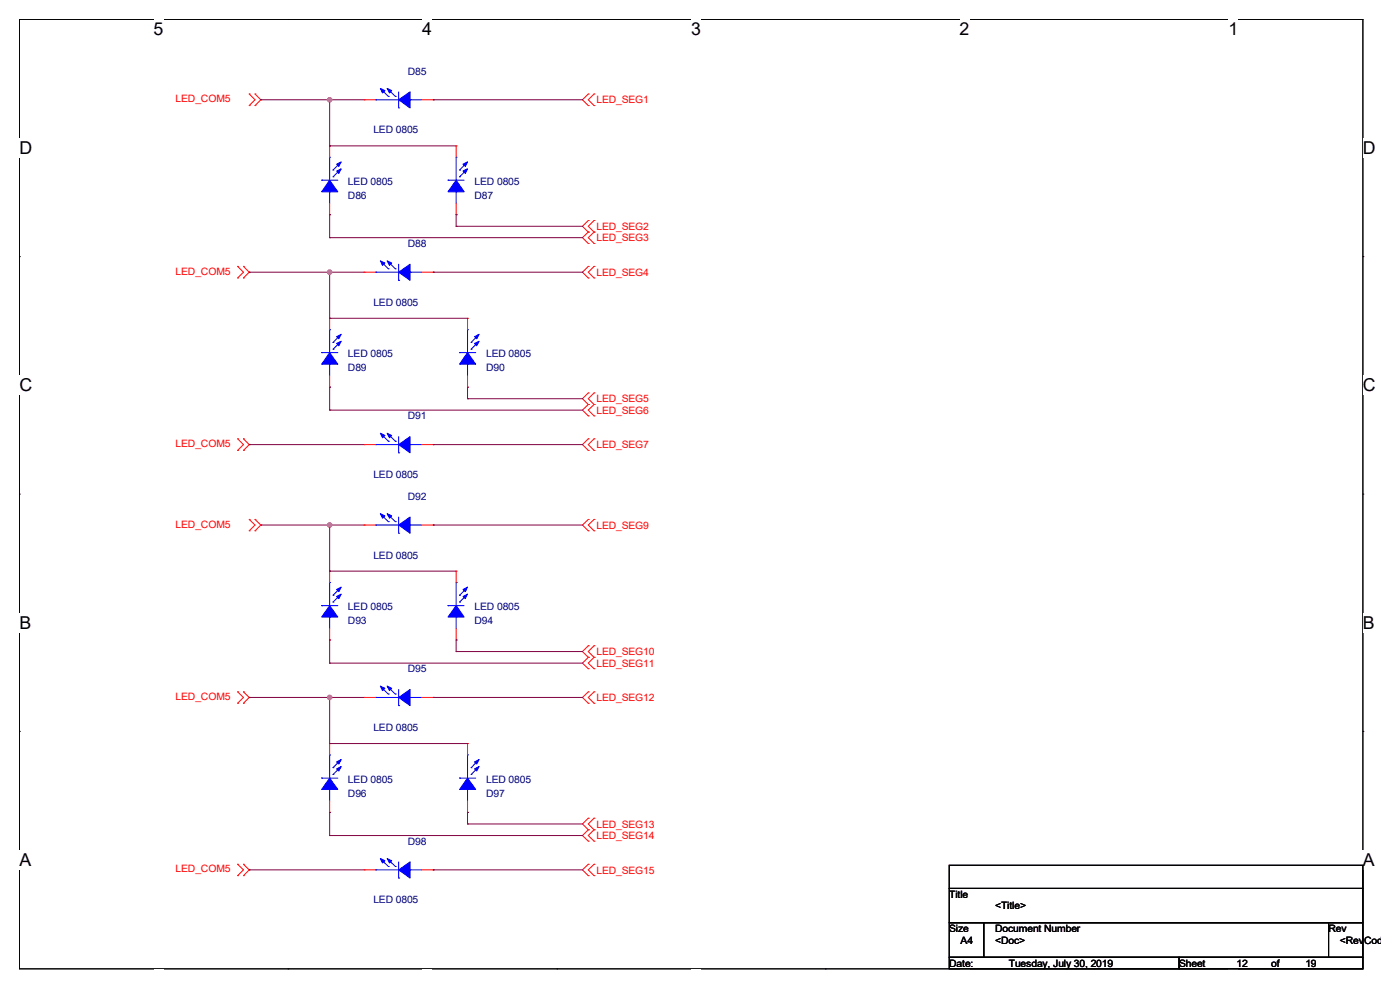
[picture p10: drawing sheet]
<svg xmlns="http://www.w3.org/2000/svg" width="297mm" height="210mm" viewBox="0 0 297 210" stroke-linecap="round" stroke-linejoin="round" font-family="sans-serif">
<path d="M4.1 4.1h285v201.4h-285z" fill="none" stroke="#000" stroke-width=".21"/>
<g fill="#fff">
<path d="M32.6 4.1h2.1v4.2h-2.1z"/>
<path d="M32.6 205.5h2.1v.4h-2.1z"/>
</g>
<path d="M61.1 4.1h.1M61.1 205.5h.1" fill="none" stroke="#000" stroke-width=".21"/>
<g fill="#fff">
<path d="M89.6 4.1h2.1v4.2h-2.1z"/>
<path d="M89.6 205.5h2.1v.4h-2.1z"/>
</g>
<path d="M118.1 4.1h.1M118.1 205.5h.1" fill="none" stroke="#000" stroke-width=".21"/>
<g fill="#fff">
<path d="M146.6 4.1h2.1v4.2h-2.1z"/>
<path d="M146.6 205.5h2.1v.4h-2.1z"/>
</g>
<path d="M175.1 4.1h.1M175.1 205.5h.1" fill="none" stroke="#000" stroke-width=".21"/>
<g fill="#fff">
<path d="M203.6 4.1h2.1v4.2h-2.1z"/>
<path d="M203.6 205.5h2.1v.4h-2.1z"/>
</g>
<path d="M232.1 4.1h.1M232.1 205.5h.1" fill="none" stroke="#000" stroke-width=".21"/>
<g fill="#fff">
<path d="M260.6 4.1h2.1v4.2h-2.1z"/>
<path d="M260.6 205.5h2.1v.4h-2.1z"/>
<path d="M4.1 29.3h2.8v4.2h-2.8z"/>
<path d="M289.1 29.3h2.8v4.2h-2.8z"/>
<path d="M4.1 79.6h2.8v4.2h-2.8z"/>
<path d="M289.1 79.6h2.8v4.2h-2.8z"/>
</g>
<path d="M4.1 54.4h.1M289.1 54.4h.1" fill="none" stroke="#000" stroke-width=".21"/>
<g fill="#fff">
<path d="M4.1 130h2.5v4.2h-2.5z"/>
<path d="M289.1 130h2.6v4.2h-2.6z"/>
</g>
<path d="M4.1 104.8h.1M289.1 104.8h.1" fill="none" stroke="#000" stroke-width=".21"/>
<g fill="#fff">
<path d="M4.1 180.3h2.6v4.2h-2.6z"/>
<path d="M289.1 180.3h2.6v4.2h-2.6z"/>
</g>
<path d="M4.1 155.2h.1M289.1 155.2h.1M201.4 183.6h87.7v4.9h-87.7zM201.4 188.5h87.7v7.2h-87.7zM201.4 195.7h7.3v7.4h-7.3zM208.7 195.7h73.2v7.4h-73.2zM281.9 195.7h7.2v7.4h-7.2zM201.4 203.1h48.7v2.4h-48.7zM250.1 203.1h39v2.4h-39z" fill="none" stroke="#000" stroke-width=".21"/>
<g fill="none" stroke="#f00" stroke-width=".21">
<path d="M52.9 19.9h.1M52.9 19.9l1.2 1.3-1.2 1.2M54.1 19.9h.1M54.1 19.9l1.2 1.3-1.2 1.2M124.8 19.9h.1M124.8 19.9l-1.2 1.3 1.2 1.2M126 19.9h.1M126 19.9l-1.2 1.3 1.2 1.2M52.9 22.4h.1M54.1 22.4h.1M69.9 30.9h.1M69.9 30.9v2.5"/>
<path d="M77.3 21.2h.1M77.3 21.2h2.4M89.5 21.2h2.4M91.9 21.2h.1M96.8 30.9h.1M96.8 30.9v2.5M124.8 22.4h.1M126 22.4h.1M50.4 56.5h.1M50.4 59h.1M50.4 56.5l1.2 1.2-1.2 1.3M51.6 59h.1"/>
<path d="M51.6 56.5h.1M51.6 56.5l1.3 1.2-1.3 1.3M69.9 45.6h.1M69.9 43.1v2.5M77.3 57.7h.1M77.3 57.7h2.4M89.5 57.7h2.4M91.9 57.7h.1M96.8 45.6h.1M96.8 43.1v2.5M124.8 46.8h.1M124.8 49.2h.1"/>
<path d="M124.8 51.6h.1M124.8 56.5h.1M124.8 59h.1M124.8 46.8l-1.2 1.2 1.2 1.2M124.8 49.2l-1.2 1.2 1.2 1.2M124.8 56.5l-1.2 1.2 1.2 1.3M126 49.2h.1M126 46.8h.1M126 51.6h.1M126 59h.1M126 56.5h.1M126 46.8l-1.2 1.2 1.2 1.2"/>
<path d="M126 49.2l-1.2 1.2 1.2 1.2M126 56.5l-1.2 1.2 1.2 1.3M69.9 67.5h.1M69.9 67.5v2.4M69.9 79.7v2.4M99.2 67.5h.1M99.2 67.5v2.4M99.2 79.7v2.4M50.4 93.1h.1M50.4 95.5h.1M50.4 93.1l1.2 1.2-1.2 1.2M51.6 95.5h.1"/>
<path d="M51.6 93.1h.1M51.6 93.1l1.3 1.2-1.3 1.2M69.9 82.1h.1M77.3 94.3h.1M77.3 94.3h2.4M89.5 94.3h2.4M91.9 94.3h.1M99.2 82.1h.1M124.8 83.4h.1M124.8 85.8h.1M124.8 88.2h.1M124.8 93.1h.1"/>
<path d="M124.8 95.5h.1M124.8 83.4l-1.2 1.2 1.2 1.2M124.8 85.8l-1.2 1.2 1.2 1.2M124.8 93.1l-1.2 1.2 1.2 1.2M126 85.8h.1M126 83.4h.1M126 88.2h.1M126 95.5h.1M126 93.1h.1M126 83.4l-1.2 1.2 1.2 1.2M126 85.8l-1.2 1.2 1.2 1.2M126 93.1l-1.2 1.2 1.2 1.2"/>
<path d="M52.9 110.2h.1M52.9 112.6h.1M52.9 110.2l1.2 1.2-1.2 1.2M54.1 112.6h.1M54.1 110.2h.1M54.1 110.2l1.2 1.2-1.2 1.2M77.3 111.4h.1M77.3 111.4h2.4M89.5 111.4h2.4M91.9 111.4h.1M124.8 110.2h.1M124.8 112.6h.1"/>
<path d="M124.8 110.2l-1.2 1.2 1.2 1.2M126 112.6h.1M126 110.2h.1M126 110.2l-1.2 1.2 1.2 1.2M69.9 135.8h.1M69.9 121.2h.1M69.9 121.2v2.4M69.9 133.3v2.5M96.8 135.8h.1M96.8 121.2h.1M96.8 121.2v2.4M96.8 133.3v2.5"/>
<path d="M124.8 137h.1M124.8 139.4h.1M124.8 137l-1.2 1.2 1.2 1.2M124.8 139.4l-1.2 1.3 1.2 1.2M126 139.4h.1M126 137h.1M126 137l-1.2 1.2 1.2 1.2M126 139.4l-1.2 1.3 1.2 1.2M50.4 146.8h.1M50.4 149.2h.1M50.4 146.8l1.2 1.2-1.2 1.2M51.6 149.2h.1"/>
<path d="M51.6 146.8h.1M51.6 146.8l1.3 1.2-1.3 1.2M69.9 157.7h.1M69.9 157.7v2.4M77.3 148h.1M77.3 148h2.4M89.5 148h2.4M91.9 148h.1M99.2 157.7h.1M99.2 157.7v2.4M124.8 141.9h.1M124.8 146.8h.1"/>
<path d="M124.8 149.2h.1M124.8 146.8l-1.2 1.2 1.2 1.2M126 141.9h.1M126 149.2h.1M126 146.8h.1M126 146.8l-1.2 1.2 1.2 1.2M69.9 172.3h.1M69.9 169.9v2.4M99.2 172.3h.1M99.2 169.9v2.4M124.8 173.6h.1M124.8 176h.1"/>
<path d="M124.8 178.4h.1M124.8 173.6l-1.2 1.2 1.2 1.2M124.8 176l-1.2 1.2 1.2 1.2M126 176h.1M126 173.6h.1M126 178.4h.1M126 173.6l-1.2 1.2 1.2 1.2M126 176l-1.2 1.2 1.2 1.2M50.4 183.3h.1M50.4 185.8h.1M50.4 183.3l1.2 1.2-1.2 1.3M51.6 185.8h.1"/>
<path d="M51.6 183.3h.1M51.6 183.3l1.3 1.2-1.3 1.3M77.3 184.5h.1M77.3 184.5h2.4M89.5 184.5h2.4M91.9 184.5h.1M124.8 183.3h.1M124.8 185.8h.1M124.8 183.3l-1.2 1.2 1.2 1.3M126 185.8h.1M126 183.3h.1M126 183.3l-1.2 1.2 1.2 1.3"/>
</g>
<g fill="none" stroke="#00f" stroke-width=".21">
<path d="M80.9 19l1.5 1.4M82.4 19l1.5 1.4M84.6 19.5v3.4M68.2 38.2h.1M68.2 38.2h3.5M69.9 33.4h.1M69.9 33.4v4.8M70.7 37.5h.1M70.7 36.1h.1M72.1 36.1l-1.4 1.4M72.1 34.6l-1.4 1.5M79.7 21.2h.1"/>
<path d="M79.7 21.2h4.9M82.4 20.4h.1M83.9 20.4h.1M84.6 22.9h.1M87 21.2h.1M87 21.2h2.5M95 38.2h.1M95 38.2h3.5M96.8 33.4h.1M96.8 33.4v4.8M97.5 37.5h.1M97.5 36.1h.1"/>
<path d="M99 36.1l-1.5 1.4M99 34.6l-1.5 1.5M69.9 40.7h.1M69.9 40.7v2.4M79.7 57.7h.1M79.7 57.7h4.9M80.9 55.5l1.5 1.5M82.4 57h.1M82.4 55.5l1.5 1.5M83.9 57h.1M84.6 59.5h.1M84.6 56v3.5"/>
<path d="M87 57.7h.1M87 57.7h2.5M96.8 40.7h.1M96.8 40.7v2.4M68.2 74.8h.1M68.2 74.8h3.5M69.9 77.3h.1M69.9 69.9h.1M69.9 69.9v4.9M69.9 77.3v2.4M70.7 74.1h.1M70.7 72.6h.1"/>
<path d="M72.1 72.6l-1.4 1.5M72.1 71.2l-1.4 1.4M97.5 74.8h.1M97.5 74.8h3.4M99.2 77.3h.1M99.2 69.9h.1M99.2 69.9v4.9M99.2 77.3v2.4M99.9 74.1h.1M99.9 72.6h.1M101.4 72.6l-1.5 1.5M101.4 71.2l-1.5 1.4"/>
<path d="M79.7 94.3h.1M79.7 94.3h4.9M80.9 92.1l1.5 1.5M82.4 93.6h.1M82.4 92.1l1.5 1.5M83.9 93.6h.1M84.6 96.1h.1M84.6 92.6v3.5M87 94.3h.1M87 94.3h2.5M79.7 111.4h.1M79.7 111.4h4.9"/>
<path d="M80.9 109.2l1.5 1.5M82.4 110.7h.1M82.4 109.2l1.5 1.5M83.9 110.7h.1M84.6 113.1h.1M84.6 109.7v3.4M87 111.4h.1M87 111.4h2.5M68.2 128.5h.1M68.2 128.5h3.5M69.9 130.9h.1M69.9 123.6h.1"/>
<path d="M69.9 123.6v4.9M69.9 130.9v2.4M70.7 127.7h.1M70.7 126.3h.1M72.1 126.3l-1.4 1.4M72.1 124.8l-1.4 1.5M95 128.5h.1M95 128.5h3.5M96.8 130.9h.1M96.8 123.6h.1M96.8 123.6v4.9M96.8 130.9v2.4"/>
<path d="M97.5 127.7h.1M97.5 126.3h.1M99 126.3l-1.5 1.4M99 124.8l-1.5 1.5M79.7 148h.1M79.7 148h4.9M80.9 145.8l1.5 1.4M82.4 147.2h.1M82.4 145.8l1.5 1.4M83.9 147.2h.1M84.6 149.7h.1M84.6 146.3v3.4"/>
<path d="M87 148h.1M87 148h2.5M68.2 165.1h.1M68.2 165.1h3.5M69.9 167.5h.1M69.9 160.1h.1M69.9 160.1v5M69.9 167.5v2.4M70.7 164.3h.1M70.7 162.9h.1M72.1 162.9l-1.4 1.4M72.1 161.4l-1.4 1.5"/>
<path d="M97.5 165.1h.1M97.5 165.1h3.4M99.2 167.5h.1M99.2 160.1h.1M99.2 160.1v5M99.2 167.5v2.4M99.9 164.3h.1M99.9 162.9h.1M101.4 162.9l-1.5 1.4M101.4 161.4l-1.5 1.5M79.7 184.5h.1M79.7 184.5h4.9"/>
<path d="M80.9 182.4l1.5 1.4M82.4 183.8h.1M82.4 182.4l1.5 1.4M83.9 183.8h.1M84.6 186.3h.1M84.6 182.8v3.5M87 184.5h.1M87 184.5h2.5"/>
</g>
<g fill="#00f" stroke="#00f" stroke-width=".21">
<path d="M99.2 74.8l1.7 2.5h-3.4z" fill-rule="evenodd"/>
<path d="M100.7 71.4l.9-.5-.5 1z" fill-rule="evenodd"/>
<path d="M100.7 72.9l.9-.5-.5 1z" fill-rule="evenodd"/>
<path d="M84.6 21.2l2.4-1.7v3.4z" fill-rule="evenodd"/>
<path d="M80.7 18.8l1 .4-.5 .5z" fill-rule="evenodd"/>
<path d="M82.1 18.8l1 .4-.5 .5z" fill-rule="evenodd"/>
<path d="M69.9 38.2l1.8 2.5h-3.5z" fill-rule="evenodd"/>
<path d="M71.4 34.8l1-.5-.5 1z" fill-rule="evenodd"/>
<path d="M71.4 36.3l1-.5-.5 1z" fill-rule="evenodd"/>
<path d="M69.9 74.8l1.8 2.5h-3.5z" fill-rule="evenodd"/>
<path d="M71.4 71.4l1-.5-.5 1z" fill-rule="evenodd"/>
<path d="M71.4 72.9l1-.5-.5 1z" fill-rule="evenodd"/>
<path d="M99.2 165.1l1.7 2.4h-3.4z" fill-rule="evenodd"/>
<path d="M100.7 161.6l.9-.5-.5 1z" fill-rule="evenodd"/>
<path d="M100.7 163.1l.9-.5-.5 1z" fill-rule="evenodd"/>
<path d="M84.6 184.5l2.4-1.7v3.5z" fill-rule="evenodd"/>
<path d="M80.7 182.1l1 .5-.5 .5z" fill-rule="evenodd"/>
<path d="M82.1 182.1l1 .5-.5 .5z" fill-rule="evenodd"/>
<path d="M96.8 38.2l1.7 2.5h-3.5z" fill-rule="evenodd"/>
<path d="M98.2 34.8l1-.5-.5 1z" fill-rule="evenodd"/>
<path d="M98.2 36.3l1-.5-.5 1z" fill-rule="evenodd"/>
<path d="M84.6 148l2.4-1.7v3.4z" fill-rule="evenodd"/>
<path d="M80.7 145.5l1 .5-.5 .5z" fill-rule="evenodd"/>
<path d="M82.1 145.5l1 .5-.5 .5z" fill-rule="evenodd"/>
<path d="M69.9 128.5l1.8 2.4h-3.5z" fill-rule="evenodd"/>
<path d="M71.4 125.1l1-.6-.5 1z" fill-rule="evenodd"/>
<path d="M71.4 126.5l1-.5-.5 1z" fill-rule="evenodd"/>
<path d="M84.6 57.7l2.4-1.7v3.5z" fill-rule="evenodd"/>
<path d="M80.7 55.3l1 .5-.5 .5z" fill-rule="evenodd"/>
<path d="M82.1 55.3l1 .5-.5 .5z" fill-rule="evenodd"/>
<path d="M84.6 111.4l2.4-1.7v3.4z" fill-rule="evenodd"/>
<path d="M80.7 109l1 .4-.5 .5z" fill-rule="evenodd"/>
<path d="M82.1 109l1 .4-.5 .5z" fill-rule="evenodd"/>
<path d="M84.6 94.3l2.4-1.7v3.5z" fill-rule="evenodd"/>
<path d="M80.7 91.9l1 .5-.5 .5z" fill-rule="evenodd"/>
<path d="M82.1 91.9l1 .5-.5 .5z" fill-rule="evenodd"/>
<path d="M96.8 128.5l1.7 2.4h-3.5z" fill-rule="evenodd"/>
<path d="M98.2 125.1l1-.6-.5 1z" fill-rule="evenodd"/>
<path d="M98.2 126.5l1-.5-.5 1z" fill-rule="evenodd"/>
<path d="M69.9 165.1l1.8 2.4h-3.5z" fill-rule="evenodd"/>
<path d="M71.4 161.6l1-.5-.5 1z" fill-rule="evenodd"/>
<path d="M71.4 163.1l1-.5-.5 1z" fill-rule="evenodd"/>
</g>
<g fill="none" stroke="#800040" stroke-width=".21">
<path d="M55.3 21.2h.1M55.3 21.2h22M69.9 21.2h.1M69.9 30.9h.1M69.9 21.2v9.7M69.9 30.9h26.9M91.9 21.2h.1M91.9 21.2h31.7M52.9 57.7h.1M52.9 57.7h24.4M69.9 45.6h.1M69.9 50.4h.1"/>
<path d="M69.9 57.7h.1M69.9 45.6v4.8M69.9 57.7v9.8M69.9 50.4h53.7M91.9 57.7h.1M91.9 57.7h31.7M96.8 45.6h.1M96.8 48h.1M96.8 45.6v2.4M96.8 48h26.8M69.9 67.5h.1M69.9 67.5h29.3"/>
<path d="M52.9 94.3h.1M52.9 94.3h24.4M69.9 82.1h.1M69.9 87h.1M69.9 82.1v4.9M69.9 87h53.7M91.9 94.3h.1M91.9 94.3h31.7M99.2 82.1h.1M99.2 84.6h.1M99.2 82.1v2.5M99.2 84.6h24.4"/>
<path d="M55.3 111.4h.1M55.3 111.4h22M69.9 111.4h.1M69.9 111.4v9.8M91.9 111.4h.1M91.9 111.4h31.7M69.9 121.2h.1M69.9 135.8h.1M69.9 135.8v4.9M69.9 121.2h26.9M96.8 135.8h.1M96.8 138.2h.1"/>
<path d="M96.8 135.8v2.4M96.8 138.2h26.8M52.9 148h.1M52.9 148h24.4M69.9 140.7h.1M69.9 148h.1M69.9 157.7h.1M69.9 148v9.7M69.9 140.7h53.7M69.9 157.7h29.3M91.9 148h.1M91.9 148h31.7"/>
<path d="M69.9 172.3h.1M69.9 177.2h.1M69.9 172.3v4.9M69.9 177.2h53.7M99.2 172.3h.1M99.2 174.8h.1M99.2 172.3v2.5M99.2 174.8h24.4M52.9 184.5h.1M52.9 184.5h24.4M91.9 184.5h.1M91.9 184.5h31.7"/>
</g>
<g fill="#f0f" stroke="#f0f" stroke-width=".21">
<circle cx="69.9" cy="57.7" r=".47"/>
<circle cx="69.9" cy="21.2" r=".47"/>
<circle cx="69.9" cy="111.4" r=".47"/>
<circle cx="69.9" cy="148" r=".47"/>
</g>
<g font-size="3.8">
<text x="32.6" y="7.5">5</text>
<text x="89.6" y="7.5">4</text>
<text x="146.6" y="7.5">3</text>
<text x="203.6" y="7.5">2</text>
<text x="260.6" y="7.5">1</text>
<text x="4.1" y="32.6">D</text>
<text x="289.1" y="32.6">D</text>
<text x="4.1" y="83">C</text>
<text x="289.1" y="83">C</text>
<text x="4.1" y="133.3">B</text>
<text x="289.1" y="133.3">B</text>
<text x="4.1" y="183.7">A</text>
<text x="289.1" y="183.7">A</text>
</g>
<g font-size="2.2" fill="#000080">
<text x="86.5" y="15.8">D85</text>
<text x="79.2" y="28.3">LED 0805</text>
<text x="73.8" y="39.2">LED 0805</text>
<text x="100.7" y="39.2">LED 0805</text>
<text x="73.8" y="42.2">D86</text>
<text x="100.7" y="42.2">D87</text>
<text x="86.5" y="52.4">D88</text>
<text x="79.2" y="64.9">LED 0805</text>
<text x="73.8" y="75.8">LED 0805</text>
<text x="103.1" y="75.8">LED 0805</text>
<text x="73.8" y="78.7">D89</text>
<text x="103.1" y="78.7">D90</text>
<text x="86.5" y="89">D91</text>
<text x="79.2" y="101.4">LED 0805</text>
<text x="86.5" y="106.1">D92</text>
<text x="79.2" y="118.5">LED 0805</text>
<text x="73.8" y="129.5">LED 0805</text>
<text x="100.7" y="129.5">LED 0805</text>
<text x="73.8" y="132.4">D93</text>
<text x="100.7" y="132.4">D94</text>
<text x="86.5" y="142.7">D95</text>
<text x="79.2" y="155.1">LED 0805</text>
<text x="73.8" y="166.1">LED 0805</text>
<text x="103.1" y="166.1">LED 0805</text>
<text x="73.8" y="169">D96</text>
<text x="103.1" y="169">D97</text>
<text x="86.5" y="179.2">D98</text>
<text x="79.2" y="191.6">LED 0805</text>
</g>
<g font-size="2.2" fill="#f00">
<text x="37.3" y="21.7">LED_COM5</text>
<text x="126.5" y="21.9">LED_SEG1</text>
<text x="126.5" y="48.8">LED_SEG2</text>
<text x="126.5" y="51.2">LED_SEG3</text>
<text x="37.3" y="58.3">LED_COM5</text>
<text x="126.5" y="58.5">LED_SEG4</text>
<text x="126.5" y="85.3">LED_SEG5</text>
<text x="126.5" y="87.8">LED_SEG6</text>
<text x="37.3" y="94.9">LED_COM5</text>
<text x="126.5" y="95.1">LED_SEG7</text>
<text x="37.3" y="111.9">LED_COM5</text>
<text x="126.5" y="112.2">LED_SEG9</text>
<text x="126.5" y="139">LED_SEG10</text>
<text x="126.5" y="141.4">LED_SEG11</text>
<text x="37.3" y="148.5">LED_COM5</text>
<text x="126.5" y="148.8">LED_SEG12</text>
<text x="126.5" y="175.6">LED_SEG13</text>
<text x="126.5" y="178">LED_SEG14</text>
<text x="37.3" y="185.1">LED_COM5</text>
<text x="126.5" y="185.3">LED_SEG15</text>
</g>
<g font-size="2.2">
<text x="201.4" y="190.5">Title</text>
<text x="201.4" y="197.7">Size</text>
<text x="211.1" y="197.7">Document Number</text>
<text x="211.1" y="192.9">&lt;Title&gt;</text>
<text x="281.8" y="197.7">Rev</text>
<text x="203.8" y="200.2">A4</text>
<text x="211.1" y="200.2">&lt;Doc&gt;</text>
<text x="284.3" y="200.2">&lt;RevCode&gt;</text>
<text x="201.4" y="205.1">Date:</text>
<text x="214" y="205.1">Tuesday, July 30, 2019</text>
<text x="250.1" y="205.1">Sheet</text>
<text x="262.3" y="205.1">12</text>
<text x="269.7" y="205.1">of</text>
<text x="276.9" y="205.1">19</text>
</g>
</svg>
